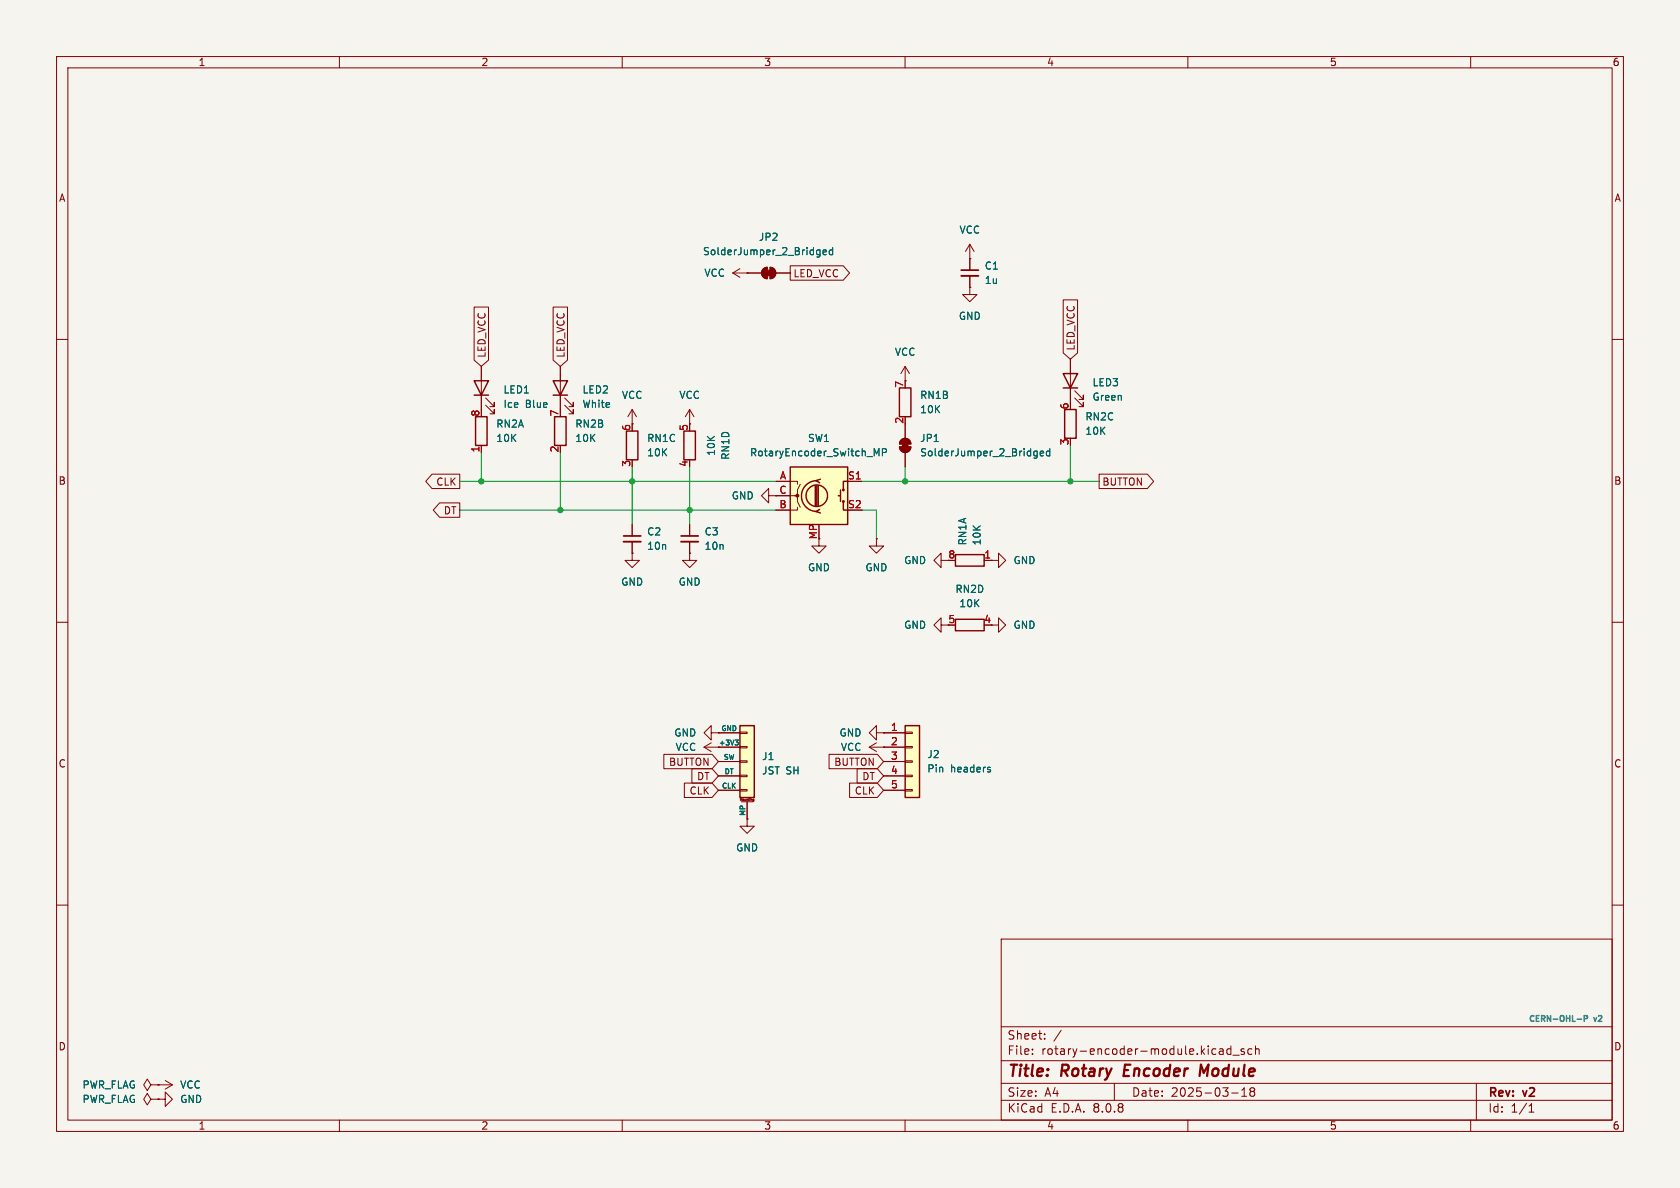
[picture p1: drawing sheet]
<svg xmlns="http://www.w3.org/2000/svg" width="297mm" height="210mm" viewBox="0 0 297 210" stroke-linecap="round" stroke-linejoin="round" font-family="sans-serif">
<path d="M0 0h297v210h-297z" fill="#f5f4ef" stroke="#f5f4ef" stroke-width=".18"/>
<g fill="none" stroke="#840000" stroke-width=".18">
<path d="M10 10h277v190h-277zM12 12h273v186h-273zM60 10v2M110 10v2M160 10v2M210 10v2M260 10v2M10 60h2M285 60h2M10 110h2M285 110h2M132.1 144.8v1.3h1.2l-1.2 1.2-1.3-1.2h1.3"/>
<path d="M132.1 144.8h.1M10 160h2M177 166h108v32h-108zM285 160h2M27.9 191.8h.1M27.9 191.8h2.6M29.2 191l1.3 .8M30.5 191.8l-1.3 .7M60 198v2M110 198v2M160 198v2M177 194.5h108"/>
<path d="M177 191.5h108M177 187.5h108M177 181.5h108M182.5 186.3v.1M182.5 185.5v.1M184.7 183.6v.1M184.7 182.8v.1M187.6 182.1l-1.3 2M197 191.5v3M210 198v2M215.6 185.5h.6v.9M215.6 186.3h.6"/>
<path d="M216.2 185.8l-.6 .1M217.6 185.5l-.4-.1-.3 .3v.4l.1 .2h.6M217.6 184.9v1.5M217.7 193.2h1.2M218 186.5h1.1M219.5 193.8h.9M219.5 192.7l.5-.4v1.5M220 185.5l-.4-.1-.2 .2 .1 .2 .5 .2v.3h-.6M221.2 192.9l-.2 .3v.5l.2 .1 .5-.1 .1-.2-.1-.4-.2-.2M221.2 192.9l-.2-.2 .2-.4 .5 .1 .1 .2-.3 .3M221.2 192.9h.3M221.3 185.5l-.4-.1-.3 .3v.4l.1 .2h.6"/>
<path d="M222 185.5l.2-.1 .3 .1 .1 .9M222 184.9v1.5M260 198v2M261 191.5v6.5M270.3 196.6h.9M270.3 195.5l.4-.4v1.5"/>
</g>
<path d="M198.9 188.2l-.3 2h1M213.6 188.2l-.8 1.4-.5-1.4-.2 2" fill="none" stroke="#840000" stroke-width=".4"/>
<path d="M130.8 128.3h2.5v12.7h-2.5z" fill="#ffffc2"/>
<g fill="none" stroke="#840000" stroke-width=".18">
<path d="M129.5 48.3l1.3 .7M129.5 48.3h5.1M130.8 47.5l-1.3 .8M132.1 48.3h.1M134.9 47.5l.7-.3v2.1a1.02 1.02 0 0 1-.9-.7 1.02 1.02 0 0 1 .2-1.1zM136.1 47.2a1.02 1.02 0 0 1 1.1 1.1 1.02 1.02 0 0 1-1.1 1zM137.2 48.3h2.5M171.4 50.8v1.3h1.3l-1.3 1.2-1.2-1.2h1.2M171.4 50.8h.1M171.4 45.7h.1M171.4 43.2l-.7 1.3M171.4 43.2v4.6"/>
<path d="M171.4 48.8v2M171.4 43.2l.8 1.3M85.1 64.8v7.6M85.1 78.7v1.3M85.9 71.6l1.5 1.6v-.8v.8h-.8M85.9 70.4l1.5 1.5v-.8v.8h-.8M99.1 64.8v7.6M99.8 71.6l1.5 1.6v-.8v.8h-.7M99.8 70.4l1.5 1.5v-.8v.8h-.7M111.8 72.4l-.8 1.3M111.8 72.4v2.5M111.8 72.4l.7 1.3"/>
<path d="M121.9 72.4v2.5M121.9 72.4l-.7 1.3M121.9 72.4l.8 1.3M160 64.8l-.7 1.2M160 64.8v2.5M160 64.8l.8 1.2M189.2 63.5v7.6M190 70.4l1.5 1.5v-.8v.8h-.7M190 69.1l1.5 1.5v-.7v.7h-.7M111.8 97.8v1.3h1.2l-1.2 1.2-1.3-1.2h1.3M111.8 97.8h.1M111.8 92.7v2"/>
<path d="M111.8 95.8v2M121.9 97.8v1.3h1.3l-1.3 1.2-1.3-1.2h1.3M121.9 97.8h.1M121.9 92.7v2M121.9 95.8v2M127 129.5h3.8M127 132.1h3.8M127 134.6h3.8M127 137.2h3.8M127 139.7h3.8M130.8 139.6h1.3v.2h-1.3zM130.8 137h1.3v.3h-1.3z"/>
<path d="M130.8 134.5h1.3v.2h-1.3zM130.8 132h1.3v.2h-1.3zM130.8 129.4h1.3v.3h-1.3zM131.1 141.7h2M132.1 141.7v3.1M133.1 141.6v.1M133.1 141.5h.1M133.1 141.3h.1M133.2 141.3h-.1M133.2 141.3h.1M133.3 141.3v.3l-.2 .1M133.3 141.5h-.1"/>
<path d="M26.7 191.8l-.7-1-.6 1 .6 1 .7-1h1.2M26.7 194.3l-.7-1-.6 1 .6 1 .7-1h1.2M27.9 191.8h.1M27.9 194.3h1.3v-1.3l1.3 1.3-1.3 1.3v-1.3M27.9 194.3h.1"/>
</g>
<path d="M83.8 67.3h2.6l-1.3 2.6zM83.8 69.9h2.6M84.1 73.7h2v5h-2zM97.8 67.3h2.5l-1.2 2.6zM97.8 69.9h2.5M98 73.7h2.1v5h-2.1zM110.7 76.2h2.1v5.1h-2.1zM120.9 76.2h2v5.1h-2zM188 66h2.5l-1.3 2.6zM188 68.6h2.5M188.2 72.4h2v5.1h-2zM130.8 128.3h2.5v12.7h-2.5z" fill="none" stroke="#840000" stroke-width=".25"/>
<path d="M144.6 44.2h.4M145 44.2v1l-.3 .3M145 45h-.4M145.5 44.6l.6-.1-.1-.3h-.3l-.2 .2 .1 .6h.4M147.2 44.2h-.4l-.2 .2 .1 .6h.5M147.2 43.8v1.2M130 130.8h.5l-.3 .4h.3v.3l-.2 .2h-.2" fill="none" stroke="#006464" stroke-width=".18"/>
<path d="M169.9 48.8h3.1M110.2 95.8h3.1M120.4 95.8h3" fill="none" stroke="#840000" stroke-width=".33"/>
<path d="M169.9 47.8h3.1M110.2 94.7h3.1M120.4 94.7h3" fill="none" stroke="#840000" stroke-width=".3"/>
<g fill="#840000" stroke="#840000" stroke-width=".18">
<path d="M135.4 47.8h1v1h-1z"/>
<path d="M134.9 47.5l.7-.3v2.1a1.02 1.02 0 0 1-.9-.7 1.02 1.02 0 0 1 .2-1.1z"/>
<path d="M136.1 47.2a1.02 1.02 0 0 1 1.1 1.1 1.02 1.02 0 0 1-1.1 1z"/>
</g>
<path d="M139.7 82.6h10.2v10.1h-10.2z" fill="#ffffc2"/>
<g fill="none" stroke="#840000" stroke-width=".25">
<path d="M139.7 82.6h10.2v10.1h-10.2zM144.1 85.9v3.5M144.4 85a2.73 2.73 0 0 0-2.7 2.7 2.73 2.73 0 0 0 2.7 2.7M144.4 85.9v3.5M144.7 85.9v3.5M144.9 90l-.6 .4 .7 .3M145 84.7l-.7 .3 .6 .3M148.2 87.6h.4M148.6 86.6v2M149.1 88.6v1.6h.8M149.9 85.1h-.8v1.5M168.9 98h5.1v2.1h-5.1z"/>
<path d="M168.9 109.5h5.1v2h-5.1z"/>
<circle cx="144.4" cy="87.6" r="1.9"/>
<circle cx="149.1" cy="86.6" r=".13"/>
<circle cx="149.1" cy="88.6" r=".13"/>
</g>
<circle cx="141" cy="87.6" r=".25" fill="#840000" stroke="#840000" stroke-width=".18"/>
<g fill="none" stroke="#840000" stroke-width=".18">
<path d="M135.9 87.6v-1.2l-1.3 1.2 1.3 1.3v-1.3h5.1v1l.5 1.1M137.2 85.1h3.8v.5M141 89.7v.5h-3.8M141.5 85.6l-.5 1v1h-.5M144.8 95.3v1.2h1.2l-1.2 1.3-1.3-1.3h1.3M149.9 85.1h2.5M154.9 95.3v1.2h1.3l-1.3 1.3-1.2-1.3h1.2M154.9 95.3h.1M166.4 99.1v-1.3l-1.3 1.3 1.3 1.2v-1.2h1.2M174 99.1h1.3M175.3 99.1h1.2v-1.3l1.3 1.3-1.3 1.2v-1.2M175.3 99.1h.1"/>
<path d="M166.4 110.5v-1.3l-1.3 1.3 1.3 1.3v-1.3h1.2M175.3 110.5h1.2v-1.3l1.3 1.3-1.3 1.3v-1.3M153.7 132.1l1.2 .7M153.7 132.1h2.5M154.9 129.5v-1.2l-1.2 1.2 1.2 1.3v-1.3h1.3M154.9 131.3l-1.2 .8M156.2 129.5h.1M156.2 132.1h.1"/>
</g>
<path d="M154.5 79.3l.5 .9 .4-.9v1.3M156 80l.6-.1 .1-.2v-.3l-.7-.1v1.3" fill="none" stroke="#006464" stroke-width=".18"/>
<path d="M160 128.3h2.6v12.7h-2.6z" fill="#ffffc2"/>
<g fill="none" stroke="#840000" stroke-width=".18">
<path d="M83.8 54.3h2.6v9.4l-1.3 1.1-1.3-1.1zM97.8 54.3h2.5v9.4l-1.2 1.1-1.3-1.1zM132.1 48.3h.1M132.1 48.3h2.5M137.2 48.3h2.5M139.7 47h9.4l1.1 1.3-1.1 1.2h-9.4zM171.4 50.8h.1M171.4 45.7h.1M171.4 45.7v2.1M171.4 48.8v2M188 53h2.5v9.4l-1.3 1.1-1.2-1.1zM85.1 64.8v2.5"/>
<path d="M85.1 69.9v2.5M85.1 78.7v1.3M99.1 64.8v2.5M99.1 69.9v2.5M159 79h2a1.02 1.02 0 0 1-1 1 1.02 1.02 0 0 1-1-1zM159.3 77.8a1.02 1.02 0 0 1 1.1-.2 1.02 1.02 0 0 1 .6 .9h-2zM160 74.9v2.6M189.2 63.5v2.5M189.2 68.6v2.5M76.4 83.8h4.9v2.6h-4.9l-1.1-1.3zM77.7 88.9h3.6v2.5h-3.6l-1.1-1.2zM111.8 97.8h.1"/>
<path d="M111.8 92.7v2M111.8 95.8v2M121.9 97.8h.1M121.9 92.7v2M121.9 95.8v2M137.2 85.1h2.5M137.2 90.2h2.5M137.2 87.6h2.5M149.9 85.1h2.5M154.9 95.3h.1M160 80v2.6M174 99.1h1.3"/>
<path d="M175.3 99.1h.1M194.3 83.8h8.5l1.2 1.3-1.2 1.3h-8.5zM117.4 133.3h8.5l1.1 1.3-1.1 1.3h-8.5zM121 138.4h4.9l1.1 1.3-1.1 1.3h-4.9zM122.3 135.9h3.6l1.1 1.3-1.1 1.2h-3.6zM124.5 132.1h6.3M124.5 132.1l1.2 .7M125.7 129.5v-1.2l-1.2 1.2 1.2 1.3v-1.3h1.3M125.7 131.3l-1.2 .8M127 129.5h.1M127 129.5h3.8M127 134.6h3.8"/>
<path d="M127 137.2h3.8M127 139.7h3.8M146.6 133.3h8.5l1.1 1.3-1.1 1.3h-8.5zM150.2 138.4h4.9l1.1 1.3-1.1 1.3h-4.9zM151.5 135.9h3.6l1.1 1.3-1.1 1.2h-3.6zM156.2 129.5h.1M156.2 132.1h.1M156.2 129.5h3.8M156.2 132.1h3.8M156.2 134.6h3.8M156.2 137.2h3.8M156.2 139.7h3.8"/>
<path d="M160 139.6h1.3v.2h-1.3zM160 137h1.3v.3h-1.3zM160 134.5h1.3v.2h-1.3zM160 132h1.3v.2h-1.3zM160 129.4h1.3v.3h-1.3zM132.1 144.8h.1M132.1 141.7v3.1M27.9 191.8h.1M27.9 194.3h.1"/>
</g>
<path d="M159 68.6h2v5.1h-2zM160 128.3h2.6v12.7h-2.6z" fill="none" stroke="#840000" stroke-width=".25"/>
<g fill="none" stroke="#006464" stroke-width=".18">
<path d="M144.6 44.2h.4M145 44.2v1l-.3 .3M145 45h-.4M145.5 44.6l.6-.1-.1-.3h-.3l-.2 .2 .1 .6h.4M147.2 44.2h-.4l-.2 .2 .1 .6h.5M147.2 43.8v1.2M154.5 79.3l.5 .9 .4-.9v1.3M156 80l.6-.1 .1-.2v-.3l-.7-.1v1.3M183 79.7l.4 .1M183.4 79.7v1.1l-.3 .2M185.6 79.8l-.4-.1-.2 .3 .1 .5h.5M185.6 79.3v1.3"/>
<path d="M183.4 80.5l-.4 .1M183.9 80.2l.6-.2-.1-.2-.3-.1-.2 .2 .1 .6h.4M130 130.8h.5l-.3 .4h.3v.3l-.2 .2h-.2M174.9 136l.2 .2-.2 .3M174.9 135.6l.2 .1"/>
</g>
<g fill="#840000" stroke="#840000" stroke-width=".18">
<path d="M159.5 78.2h1v1h-1z"/>
<path d="M159 79h2a1.02 1.02 0 0 1-1 1 1.02 1.02 0 0 1-1-1z"/>
<path d="M159.3 77.8a1.02 1.02 0 0 1 1.1-.2 1.02 1.02 0 0 1 .6 .9h-2z"/>
</g>
<path d="M278.8 180.2h.8M280.1 180.1l.5-.1v-.4l-.5-.1v1" fill="none" stroke="#0099b0" stroke-width=".25"/>
<path d="M189.2 78.7v6.4M81.3 85.1h55.9M81.3 90.2h55.9M85.1 80v5.1M99.1 80v10.2M111.8 82.6v10.1M121.9 82.6v10.1M152.4 85.1h41.9M152.4 90.2h2.5v5.1M160 82.6v2.5" fill="none" stroke="#009600" stroke-width=".18"/>
<g fill="#009600" stroke="#009600" stroke-width=".18">
<circle cx="160" cy="85.1" r=".46"/>
<circle cx="189.2" cy="85.1" r=".46"/>
<circle cx="121.9" cy="90.2" r=".46"/>
<circle cx="99.1" cy="90.2" r=".46"/>
<circle cx="85.1" cy="85.1" r=".46"/>
<circle cx="111.8" cy="85.1" r=".46"/>
</g>
<g font-size="2.8" fill="#840000">
<text x="178" y="190.9">Title:</text>
<text x="187.7" y="190.9">Rotary</text>
<text x="199.5" y="190.9">Encoder</text>
<text x="213.7" y="190.9">Module</text>
</g>
<g font-size="2.1" fill="#840000">
<text x="178" y="184">Sheet:</text>
<text x="178" y="186.7">File:</text>
<text x="184.1" y="186.7">rotary-encoder-module.kicad_sch</text>
<text x="178" y="196.9">KiCad</text>
<text x="178" y="194.1">Size:</text>
<text x="184.7" y="194.1">A4</text>
<text x="185.7" y="196.9">E.D.A.</text>
<text x="193.3" y="196.9">8.0.8</text>
<text x="200" y="194.1">Date:</text>
<text x="207" y="194.1">2025-03-18</text>
<text x="263" y="194.3">Rev:</text>
<text x="263" y="196.9">Id:</text>
<text x="267.1" y="196.9">1/1</text>
<text x="269.4" y="194.3">v2</text>
</g>
<g font-size="1.8" fill="#840000">
<text x="35" y="11.9">1</text>
<text x="85" y="11.9">2</text>
<text x="135" y="11.9">3</text>
<text x="185" y="11.9">4</text>
<text x="235" y="11.9">5</text>
<text x="285" y="11.9">6</text>
<text x="10.3" y="35.9">A</text>
<text x="285.3" y="35.9">A</text>
<text x="140.2" y="49.2">LED_VCC</text>
<text x="86" y="63.3" transform="rotate(-90 86 63.3)">LED_VCC</text>
<text x="100" y="63.3" transform="rotate(-90 100 63.3)">LED_VCC</text>
<text x="190.2" y="62.1" transform="rotate(-90 190.2 62.1)">LED_VCC</text>
<text x="159.8" y="68.7" transform="rotate(-90 159.8 68.7)">7</text>
<text x="111.5" y="76.3" transform="rotate(-90 111.5 76.3)">6</text>
<text x="121.7" y="76.3" transform="rotate(-90 121.7 76.3)">5</text>
<text x="10.3" y="85.9">B</text>
<text x="77" y="86">CLK</text>
<text x="194.8" y="86">BUTTON</text>
<text x="285.3" y="85.9">B</text>
<text x="78.4" y="91.1">DT</text>
<text x="144.5" y="95.4" transform="rotate(-90 144.5 95.4)">MP</text>
<text x="167.6" y="110.2">5</text>
<text x="10.3" y="135.9">C</text>
<text x="118.2" y="135.6">BUTTON</text>
<text x="147.4" y="135.6">BUTTON</text>
<text x="285.3" y="135.9">C</text>
<text x="121.8" y="140.7">CLK</text>
<text x="123.1" y="138.1">DT</text>
<text x="151" y="140.7">CLK</text>
<text x="152.3" y="138.1">DT</text>
<text x="10.3" y="185.9">D</text>
<text x="285.3" y="185.9">D</text>
<text x="35" y="199.9">1</text>
<text x="85" y="199.9">2</text>
<text x="135" y="199.9">3</text>
<text x="185" y="199.9">4</text>
<text x="235" y="199.9">5</text>
<text x="285" y="199.9">6</text>
</g>
<g font-size="1.8" fill="#006464">
<text x="169.5" y="41.5">VCC</text>
<text x="124.2" y="45.3">SolderJumper_2_Bridged</text>
<text x="134.1" y="42.8">JP2</text>
<text x="174" y="47.9">C1</text>
<text x="124.4" y="49.1">VCC</text>
<text x="174" y="50.4">1u</text>
<text x="169.4" y="56.7">GND</text>
<text x="158.1" y="63.1">VCC</text>
<text x="88.9" y="69.8">LED1</text>
<text x="102.9" y="69.8">LED2</text>
<text x="109.8" y="70.7">VCC</text>
<text x="120" y="70.7">VCC</text>
<text x="162.6" y="70.7">RN1B</text>
<text x="193" y="68.5">LED3</text>
<text x="193" y="71">Green</text>
<text x="87.6" y="75.8">RN2A</text>
<text x="88.9" y="72.3">Ice</text>
<text x="92.9" y="72.3">Blue</text>
<text x="101.6" y="75.8">RN2B</text>
<text x="102.9" y="72.3">White</text>
<text x="162.6" y="73.3">10K</text>
<text x="191.8" y="74.5">RN2C</text>
<text x="191.8" y="77.1">10K</text>
<text x="87.6" y="78.3">10K</text>
<text x="101.6" y="78.3">10K</text>
<text x="114.3" y="78.3">RN1C</text>
<text x="114.3" y="80.9">10K</text>
<text x="126.6" y="80.7" transform="rotate(-90 126.6 80.7)">10K</text>
<text x="129.1" y="81.4" transform="rotate(-90 129.1 81.4)">RN1D</text>
<text x="132.5" y="80.9">RotaryEncoder_Switch_MP</text>
<text x="142.7" y="78.3">SW1</text>
<text x="162.6" y="78.3">JP1</text>
<text x="162.6" y="80.9">SolderJumper_2_Bridged</text>
<text x="129.3" y="88.5">GND</text>
<text x="114.3" y="94.8">C2</text>
<text x="124.5" y="94.8">C3</text>
<text x="114.3" y="97.4">10n</text>
<text x="124.5" y="97.4">10n</text>
<text x="142.7" y="101.2">GND</text>
<text x="152.9" y="101.2">GND</text>
<text x="159.7" y="99.9">GND</text>
<text x="171" y="96.5" transform="rotate(-90 171 96.5)">RN1A</text>
<text x="173.6" y="96.5" transform="rotate(-90 173.6 96.5)">10K</text>
<text x="179.1" y="99.9">GND</text>
<text x="109.7" y="103.7">GND</text>
<text x="119.9" y="103.7">GND</text>
<text x="168.8" y="105">RN2D</text>
<text x="169.5" y="107.5">10K</text>
<text x="159.7" y="111.4">GND</text>
<text x="179.1" y="111.4">GND</text>
<text x="119.1" y="130.4">GND</text>
<text x="148.3" y="130.4">GND</text>
<text x="119.3" y="132.9">VCC</text>
<text x="134.6" y="134.6">J1</text>
<text x="134.6" y="137.1">JST SH</text>
<text x="148.6" y="132.9">VCC</text>
<text x="163.8" y="134.2">J2</text>
<text x="163.8" y="136.8">Pin</text>
<text x="168" y="136.8">headers</text>
<text x="130" y="150.7">GND</text>
<text x="14.5" y="192.6">PWR_FLAG</text>
<text x="14.5" y="195.2">PWR_FLAG</text>
<text x="31.8" y="195.2">GND</text>
<text x="31.8" y="192.6">VCC</text>
</g>
<g font-size="1.8" fill="#a90000">
<text x="84.8" y="73.7" transform="rotate(-90 84.8 73.7)">8</text>
<text x="98.8" y="73.7" transform="rotate(-90 98.8 73.7)">7</text>
<text x="159.8" y="75" transform="rotate(-90 159.8 75)">2</text>
<text x="189" y="72.5" transform="rotate(-90 189 72.5)">6</text>
<text x="84.8" y="80.1" transform="rotate(-90 84.8 80.1)">1</text>
<text x="98.8" y="80.1" transform="rotate(-90 98.8 80.1)">2</text>
<text x="111.5" y="82.6" transform="rotate(-90 111.5 82.6)">3</text>
<text x="121.7" y="82.6" transform="rotate(-90 121.7 82.6)">4</text>
<text x="189" y="78.8" transform="rotate(-90 189 78.8)">3</text>
<text x="137.7" y="89.9">B</text>
<text x="137.7" y="87.4">C</text>
<text x="137.8" y="84.8">A</text>
<text x="149.8" y="84.8">S1</text>
<text x="149.8" y="89.9">S2</text>
<text x="167.6" y="98.8">8</text>
<text x="173.9" y="98.8">1</text>
<text x="173.9" y="110.2">4</text>
<text x="157.4" y="129.3">1</text>
<text x="157.4" y="131.8">2</text>
<text x="157.4" y="134.4">3</text>
<text x="157.4" y="136.9">4</text>
<text x="157.4" y="139.4">5</text>
</g>
<g font-size="1.4" fill="#0099b0">
<text x="270.1" y="181">CERN-OHL-P</text>
<text x="281.9" y="181">v2</text>
</g>
<g font-size="1.2" fill="#006464">
<text x="127" y="131.8">+3V3</text>
<text x="127.4" y="129.3">GND</text>
<text x="127.8" y="134.4">SW</text>
<text x="128" y="136.9">DT</text>
<text x="127.5" y="139.4">CLK</text>
<text x="131.8" y="144.3" transform="rotate(-90 131.8 144.3)">MP</text>
</g>
<text font-size=".5" fill="#840000" x="130.8" y="141.6">Mounting</text>
</svg>
